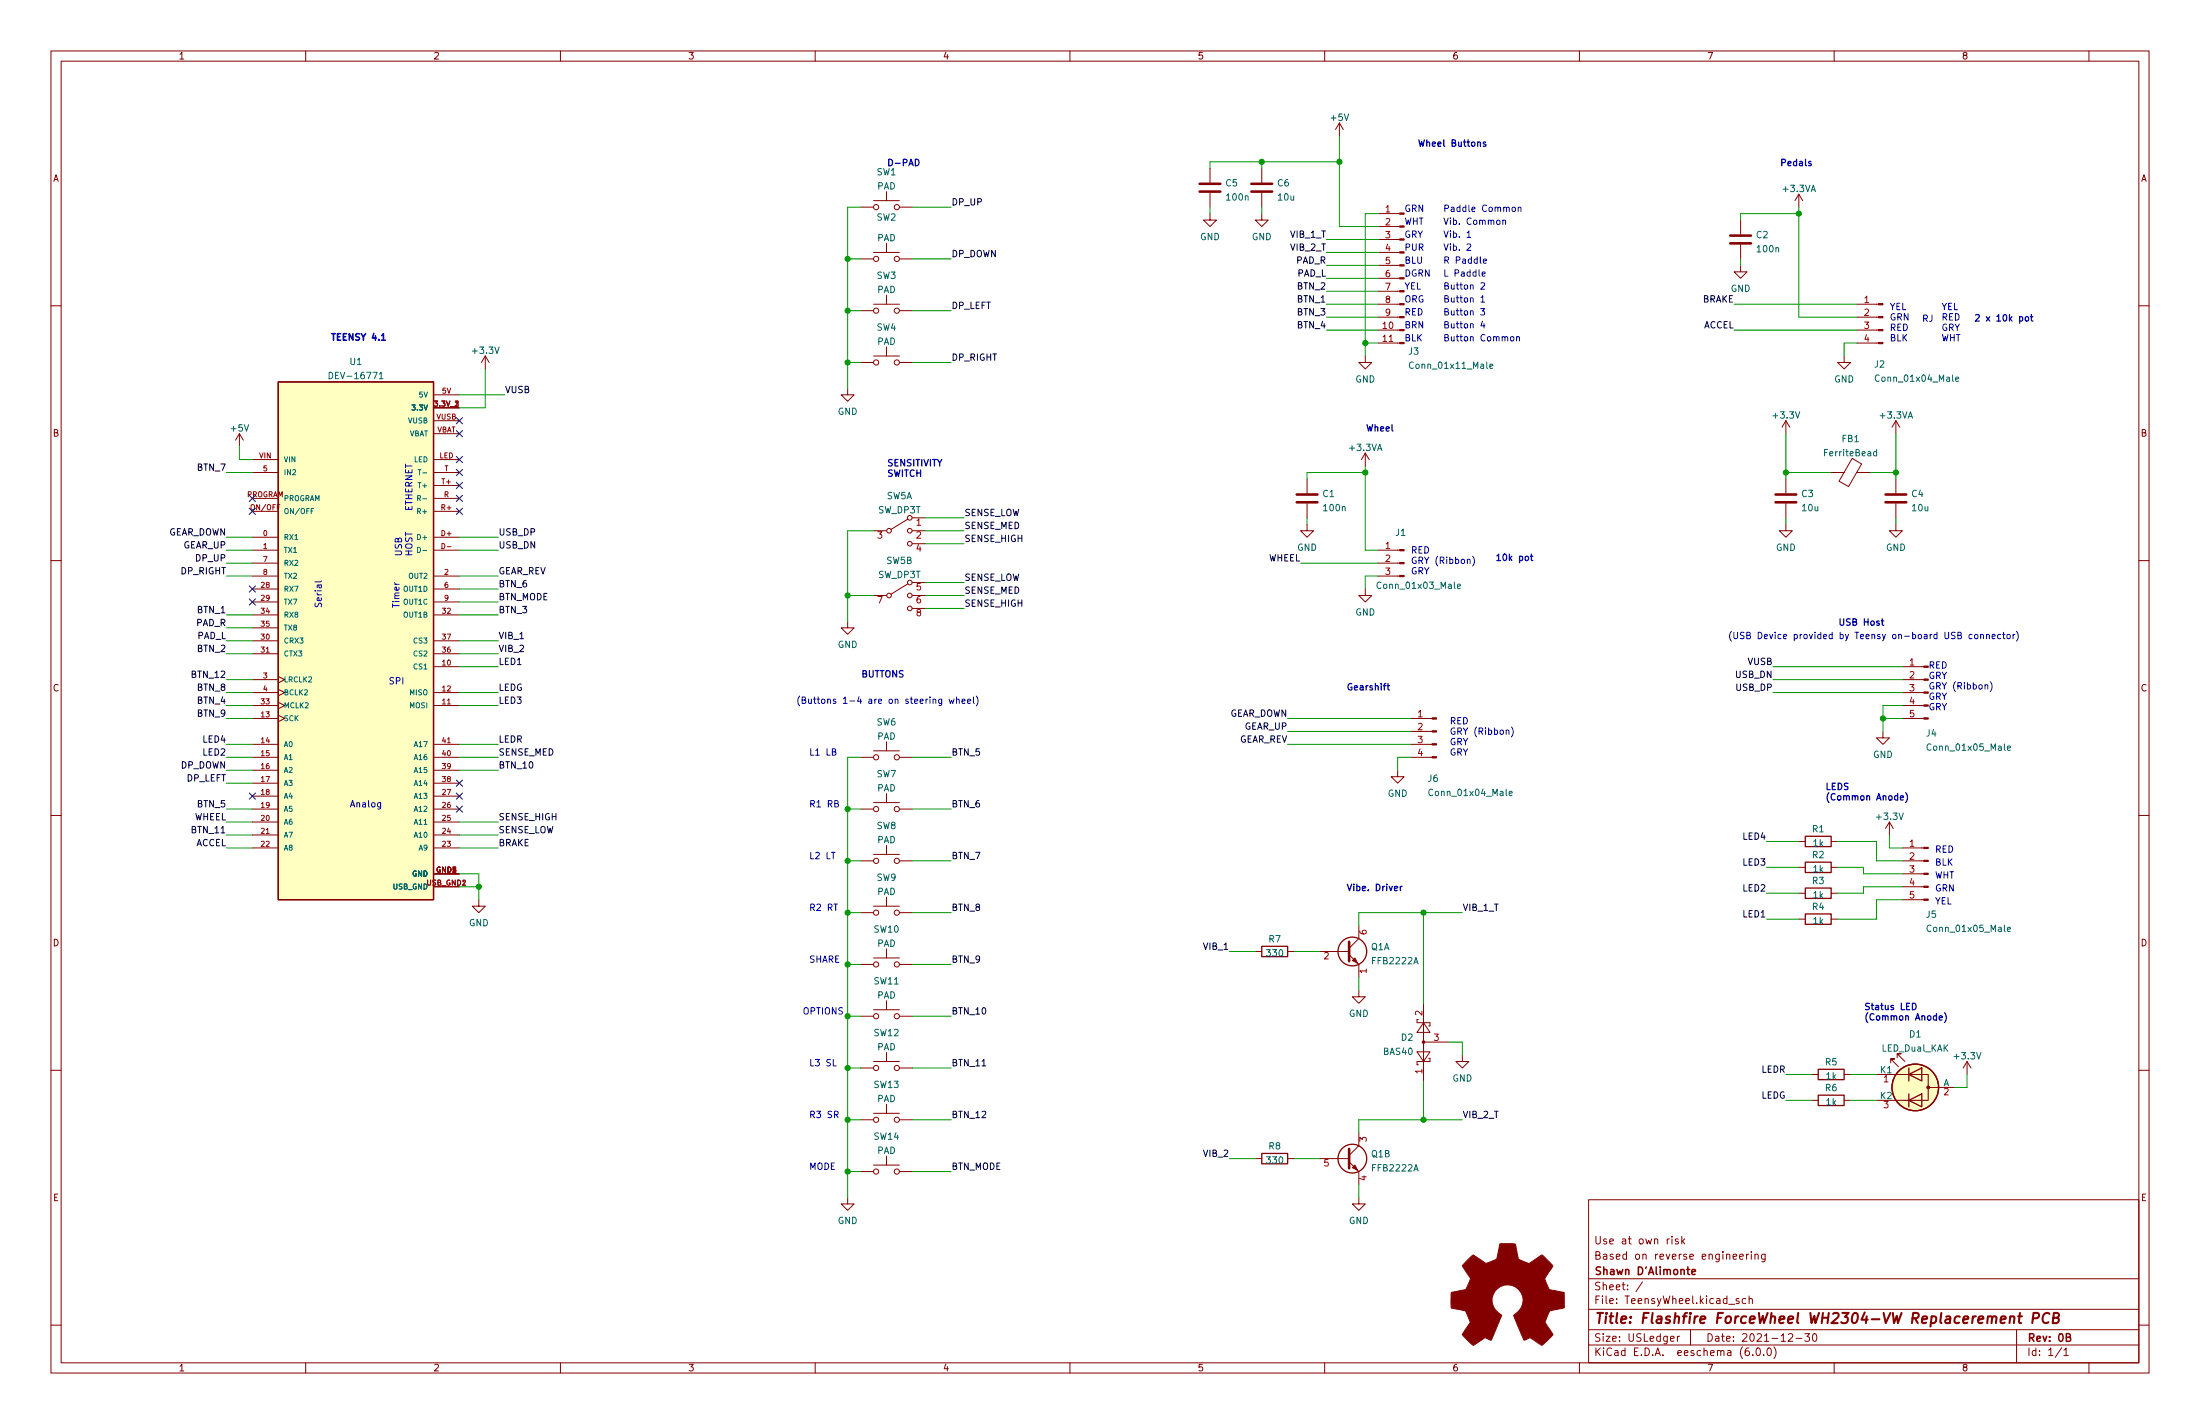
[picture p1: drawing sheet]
<svg xmlns="http://www.w3.org/2000/svg" width="432mm" height="279mm" viewBox="0 0 432 279" stroke-linecap="round" stroke-linejoin="round" font-family="sans-serif">
<g fill="none" stroke="#840000" stroke-width=".2">
<path d="M10 10h411.8v259.4h-411.8zM12 12h407.8v255.4h-407.8zM60 10v2M110 10v2M160 10v2M210 10v2M260 10v2M310 10v2M360 10v2M410 10v2M171.4 39.4h5.1M174 37.6v1.8"/>
<path d="M237.5 33v2.8M237.5 37.8v2.8M247.6 33v2.8M247.6 37.8v2.8M262.9 24.1l-.8 1.3M262.9 24.1v2.6M262.9 24.1l.8 1.3M353.1 38.1l-.8 1.3M353.1 38.1v2.5M353.1 38.1l.7 1.3M10 60h2M168.9 40.6h2.5"/>
<path d="M168.9 50.8h2.5M171.4 59.7h5.1M171.4 49.5h5.1M174 47.8v1.7M174 57.9v1.8M176.5 40.6h2.6M176.5 50.8h2.6M237.5 41.9v1.3h1.3l-1.3 1.3-1.3-1.3h1.3M247.6 41.9v1.3h1.3l-1.3 1.3-1.2-1.3h1.2M270.5 59.7h4.2M270.5 49.5h4.2M270.5 57.2h4.2"/>
<path d="M270.5 54.6h4.2M270.5 52.1h4.2M270.5 47h4.2M270.5 44.5h4.2M270.5 41.9h4.2M341.6 52.1v1.2h1.3l-1.3 1.3-1.2-1.3h1.2M341.6 43.2v2.8M341.6 48v2.8M364.5 59.7h4.2M419.8 60h2M85.1 77.5h5.1M95.2 69.9l-.7 1.2"/>
<path d="M95.2 69.9v2.5M95.2 69.9l.8 1.2M166.4 76.2v1.3h1.2l-1.2 1.2-1.3-1.2h1.3M168.9 61h2.5M168.9 71.1h2.5M171.4 69.9h5.1M174 68.1v1.8M176.5 61h2.6M176.5 71.1h2.6M268 69.9v1.2h1.2l-1.2 1.3-1.3-1.3h1.3M270.5 67.3h4.2M270.5 64.8h4.2"/>
<path d="M270.5 62.2h4.2M361.9 69.9v1.2h1.3l-1.3 1.3-1.2-1.3h1.2M364.5 67.3h4.2M364.5 64.8h4.2M364.5 62.2h4.2M47 85.1l-.8 1.3M47 85.1v2.5M47 85.1l.8 1.3M49.5 92.7h5.1M49.5 90.2h5.1M49.5 97.8h5.1M85.1 80h5.1"/>
<path d="M85.1 92.7h5.1M85.1 90.2h5.1M85.1 97.8h5.1M85.1 95.3h5.1M85.1 85.1h5.1M85.1 82.6h5.1M256.5 94v2.8M256.5 98.8v2.8M268 88.9l-.8 1.3M268 88.9v2.5M268 88.9l.7 1.3M350.5 82.6l-.7 1.2"/>
<path d="M350.5 82.6v2.5M350.5 94v2.8M350.5 98.8v2.8M350.5 82.6l.8 1.2M359.4 92.7h2.5M363.5 89.9l1.9 1.1-2.6 4.5-1.8-1.1zM364.4 92.7h2.6M372.1 82.6v2.5M372.1 94v2.8M372.1 98.8v2.8M372.1 82.6l-.8 1.2M372.1 82.6l.8 1.2"/>
<path d="M10 110h2M49.5 105.4h5.1M49.5 108h5.1M49.5 113h5.1M49.5 115.6h5.1M49.5 118.1h5.1M49.5 110.5h5.1M49.5 100.3h5.1M85.1 105.4h5.1M85.1 108h5.1M85.1 113h5.1M85.1 115.6h5.1"/>
<path d="M85.1 118.1h5.1M85.1 100.3h5.1M171.4 116.8h2.6M171.4 104.1h2.6M178.2 114.6l-3.3 2M178.2 101.9l-3.3 2M179.1 114.3h2.5M179.1 116.8h2.5M179.1 119.4h2.5M179.1 101.6h2.5M179.1 104.1h2.5M179.1 106.7h2.5"/>
<path d="M256.5 102.9v1.2h1.3l-1.3 1.3-1.2-1.3h1.2M268 115.6v1.2h1.2l-1.2 1.3-1.3-1.3h1.3M270.5 108h4.2M270.5 113h4.2M270.5 110.5h4.2M350.5 102.9v1.2h1.3l-1.3 1.3-1.3-1.3h1.3M372.1 102.9v1.2h1.3l-1.3 1.3-1.3-1.3h1.3M419.8 110h2M49.5 138.4h5.1M49.5 135.9h5.1M49.5 133.4h5.1M49.5 125.7h5.1"/>
<path d="M49.5 128.3h5.1M49.5 120.7h5.1M49.5 123.2h5.1M54.6 132.7l1.3 .7-1.3 .6M54.6 137.8l1.3 .6-1.3 .7M54.6 135.3l1.3 .6-1.3 .6M85.1 130.8h5.1M85.1 138.4h5.1M85.1 135.9h5.1M85.1 125.7h5.1M85.1 128.3h5.1M85.1 120.7h5.1"/>
<path d="M166.4 121.9v1.3h1.2l-1.2 1.3-1.3-1.3h1.3M373.4 130.8h4.2M373.4 138.4h4.2M373.4 135.9h4.2M373.4 133.4h4.2M10 160h2M49.5 148.6h5.1M49.5 141h5.1M49.5 146.1h5.1M49.5 151.1h5.1M49.5 153.7h5.1M49.5 156.2h5.1"/>
<path d="M49.5 158.8h5.1M54.6 140.3l1.3 .7-1.3 .6M85.1 148.6h5.1M85.1 146.1h5.1M85.1 151.1h5.1M85.1 153.7h5.1M85.1 156.2h5.1M85.1 158.8h5.1M168.9 148.6h2.5M168.9 158.8h2.5M171.4 147.3h5.1M171.4 157.5h5.1"/>
<path d="M174 145.5v1.8M174 155.7v1.8M176.5 148.6h2.6M176.5 158.8h2.6M274.3 151.1v1.3h1.3l-1.3 1.3-1.3-1.3h1.3M276.9 148.6h4.2M276.9 141h4.2M276.9 146.1h4.2M276.9 143.5h4.2M369.6 143.5v1.3h1.2l-1.2 1.3-1.3-1.3h1.3M373.4 141h4.2M419.8 160h2"/>
<path d="M49.5 161.3h5.1M49.5 163.8h5.1M49.5 166.4h5.1M85.1 161.3h5.1M85.1 163.8h5.1M85.1 166.4h5.1M85.1 171.5h5.1M85.1 174h5.1M94 176.5v1.3h1.2l-1.2 1.3-1.3-1.3h1.3M168.9 168.9h2.5M168.9 179.1h2.5M171.4 167.6h5.1"/>
<path d="M171.4 177.8h5.1M174 165.9v1.7M174 176v1.8M176.5 168.9h2.6M176.5 179.1h2.6M353.1 170.2h1.2M353.1 175.3h1.2M353.1 165.1h1.2M359.4 170.2h1.3M359.4 175.3h1.3M359.4 165.1h1.3M370.8 161.3l-.7 1.3"/>
<path d="M370.8 161.3v2.5M370.8 161.3l.8 1.3M373.4 166.4h4.2M373.4 171.5h4.2M373.4 174h4.2M373.4 168.9h4.2M373.4 176.5h4.2M168.9 199.4h2.5M168.9 189.2h2.5M171.4 198.1h5.1M171.4 188h5.1M174 186.2v1.8"/>
<path d="M174 196.3v1.8M176.5 199.4h2.6M176.5 189.2h2.6M246.4 186.7h1.2M252.7 186.7h1.3M259.1 186.7h5.7M264.8 187.3l1.9 1.9v2.6M266.7 194.3v1.3h1.3l-1.3 1.3-1.3-1.3h1.3M266.7 181.6v2.6l-1.9 1.9M279.4 196.9v15.2M353.1 180.3h1.2M359.4 180.3h1.3"/>
<path d="M10 210h2M168.9 219.7h2.5M168.9 209.6h2.5M171.4 208.3h5.1M171.4 218.4h5.1M174 206.5v1.8M174 216.7v1.7M176.5 219.7h2.6M176.5 209.6h2.6M278.1 206.4h2.6l-1.3 1.9zM278.4 200h-.3v.7h2.6v.6h-.3M279.4 200.7l1.3 1.9h-2.6z"/>
<path d="M279.4 204.5h5.1M280.4 207.6h.3v.7h-2.6v.6h.3M287 207v1.3h1.3l-1.3 1.3-1.3-1.3h1.3M355.6 215.9h1.3M355.6 210.8h1.3M361.9 215.9h1.3M361.9 210.8h1.3M368.3 215.9h5.7M368.3 210.8h5.7M371.1 208.5v-.7h.8h-.8l1.5 1.5M372.4 207.5v-.7h.7h-.7l1.5 1.5M373.9 210.8h4.6v5.1h-4.6"/>
<path d="M378.5 213.4h5M386.1 208.3l.7 1.3M386.1 208.3v2.5M386.1 208.3l-.8 1.3M419.8 210h2M166.4 235v1.2h1.2l-1.2 1.3-1.3-1.3h1.3M168.9 229.9h2.5M171.4 228.6h5.1M174 226.8v1.8M176.5 229.9h2.6M246.4 227.3h1.2M252.7 227.3h1.3"/>
<path d="M259.1 227.3h5.7M264.8 228l1.9 1.9v2.5M266.7 235v1.2h1.3l-1.3 1.3-1.3-1.3h1.3M266.7 222.3v2.5l-1.9 1.9M311.8 235.4h108v32h-108zM10 260h2M311.8 256.9h108M311.8 250.9h108M322.4 251.5l-1.3 1.9M328.2 242.6v.1M328.2 243.1v1M329.4 243.1h-.4l-.2 .2 .1 .2 .5 .2v.3h-.6"/>
<path d="M330.1 242.6v1.5M330.2 243.5l.5 .6M330.7 243.1l-.6 .6M341.3 254.9l-.4-.1-.2 .2 .1 .2 .5 .2v.3h-.6M341.4 246.6l.8-.2-.1-.3h-.4l-.3 .2 .1 .7h.6M342.7 254.9l-.5-.1-.3 .3 .2 .6h.6M342.8 246.1v1M343.2 246.1h-.3l-.1 .3M343.3 254.9l.2-.1 .4 .1v.9M343.3 254.3v1.5M343.7 245.6v.1M343.7 246.1v1"/>
<path d="M344.4 246.2l.3-.1h.3l.1 1M344.4 246.1v1M346.4 246.1v1.2l-.2 .3-.4-.1M346.4 246.1h-.4l-.3 .3 .2 .6h.5M419.8 260h2M60 267.4v2M110 267.4v2M160 267.4v2M210 267.4v2M260 267.4v2M310 267.4v2M311.8 263.9h108"/>
<path d="M311.8 260.9h108M327.9 262.7l.7-.2-.1-.3h-.4l-.2 .2v.7h.6M329.2 262.2v1M329.7 262.2l-.5 .3M331.8 260.9v3M343.2 264.5a.59 .59 0 0 0-.7 .6v.6l.2 .2 .4 .1 .2-.2 .1-.5-.2-.2-.4-.1-.3 .3M344 265.8v.2M344.9 264.5h.1a.8 .8 0 0 1 .5 .7 .8 .8 0 0 1-.5 .8 1 1 0 0 1-.1-1.5zM346.2 265.8v.2M347 264.5h.2a.8 .8 0 0 1 .5 .7 .8 .8 0 0 1-.5 .8 .99 .99 0 0 1-.2-1.5zM348.2 264.3a1.73 1.73 0 0 1 0 2.2M351 261.8l.6-.1 .2 .1 .1 .3-1 1.1h1"/>
<path d="M352.5 262.6h1.2M354.2 261.7h1l-.5 .5 .4 .2v.6l-.2 .2-.7-.2M355.9 261.7h.2a.8 .8 0 0 1 .5 .7 .8 .8 0 0 1-.5 .8 .99 .99 0 0 1-.2-1.5zM360 267.4v2M395.8 260.9v6.5M404.7 264.4l-1.3 1.9M405.1 264.9l.4-.4v1.5M405.1 266h.8M410 267.4v2"/>
<circle cx="172" cy="50.8" r=".51"/>
<circle cx="172" cy="40.6" r=".51"/>
<circle cx="176" cy="40.6" r=".51"/>
<circle cx="176" cy="50.8" r=".51"/>
<circle cx="172" cy="71.1" r=".51"/>
<circle cx="172" cy="61" r=".51"/>
<circle cx="176" cy="61" r=".51"/>
<circle cx="176" cy="71.1" r=".51"/>
<circle cx="174.5" cy="104.1" r=".46"/>
<circle cx="174.5" cy="116.8" r=".46"/>
<circle cx="178.6" cy="101.6" r=".46"/>
<circle cx="178.6" cy="104.1" r=".46"/>
<circle cx="178.6" cy="106.7" r=".46"/>
<circle cx="178.6" cy="114.3" r=".46"/>
<circle cx="178.6" cy="119.4" r=".46"/>
<circle cx="178.6" cy="116.8" r=".46"/>
<circle cx="172" cy="148.6" r=".51"/>
<circle cx="172" cy="158.8" r=".51"/>
<circle cx="176" cy="158.8" r=".51"/>
<circle cx="176" cy="148.6" r=".51"/>
<circle cx="172" cy="168.9" r=".51"/>
<circle cx="172" cy="179.1" r=".51"/>
<circle cx="176" cy="179.1" r=".51"/>
<circle cx="176" cy="168.9" r=".51"/>
<circle cx="172" cy="189.2" r=".51"/>
<circle cx="172" cy="199.4" r=".51"/>
<circle cx="176" cy="189.2" r=".51"/>
<circle cx="176" cy="199.4" r=".51"/>
<circle cx="172" cy="209.6" r=".51"/>
<circle cx="172" cy="219.7" r=".51"/>
<circle cx="176" cy="219.7" r=".51"/>
<circle cx="176" cy="209.6" r=".51"/>
<circle cx="172" cy="229.9" r=".51"/>
<circle cx="176" cy="229.9" r=".51"/>
</g>
<path d="M332.1 249.6l.7-.2-.1-.2-.4-.1-.2 .2v.7h.6M405.6 262.4l.6-.1 .2-.2-.2-.4h-.6v1.5h.5l.3-.3a.39 .39 0 0 0-.3-.5" fill="none" stroke="#840000" stroke-width=".3"/>
<path d="M394.5 258.5a.49 .49 0 0 1 .9 .1l-.1 1M394.6 258.3l-.2 1.3M396.1 258.3h.8M396.5 257.6l-.2 1.7v.2l.4 .1M399 258.7h.8a.55 .55 0 0 0 .4-.5 .55 .55 0 0 0-.3-.6h-.8l-.2 2M402.2 257.8a.88 .88 0 0 0-1 0 .88 .88 0 0 0-.3 .9 .69 .69 0 0 0 .3 .8 .69 .69 0 0 0 .8-.1M403 258.6h.7l.3-.2a.45 .45 0 0 0-.2-.8h-.7l-.2 2h.7a.53 .53 0 0 0 .5-.5 .53 .53 0 0 0-.4-.5" fill="none" stroke="#840000" stroke-width=".4"/>
<g fill="none" stroke="#840000" stroke-width=".51">
<path d="M235.5 37.6h4M235.5 36.1h4M245.6 37.6h4.1M245.6 36.1h4.1M339.6 47.8h4.1M339.6 46.2h4.1M254.5 98.6h4.1M254.5 97h4.1M348.5 98.6h4.1M348.5 97h4.1M370.1 98.6h4M370.1 97h4"/>
<path d="M264.8 184.8v3.8M264.8 225.4v3.8"/>
</g>
<g fill="#840000" stroke="#840000" stroke-width=".2">
<path d="M265.4 229.1l.5-.5 .5 1z"/>
<path d="M288 247.2l1.2-1 .8 .6a3.6 3.6 0 0 0 1.8 1l2-.8 .6-2.9h2.9a.92 .92 0 0 1 .3 1l.4 2 2.1 .8 2.4-1.6a.97 .97 0 0 1 .9 .6l1.4 1.5-1.5 2.4 .1 .8 .7 1.4 2.9 .6v3l-2.8 .6-.9 2.3 1.5 2.3-1.5 1.6a.81 .81 0 0 1-.8 .5l-2.2-1.4-1.2 .4-2-4.8a3.1 3.1 0 0 0 1.8-3.5 3.1 3.1 0 0 0-3-2.5 3.1 3.1 0 0 0-3 2.4 3.1 3.1 0 0 0 1.7 3.5l.1 .1-2 4.9-1.2-.5-2.3 1.5-2.1-2v-.3l1.5-2.2-.9-2.3-2.8-.5-.1-1v-2.1l2.9-.6 .9-2-1.5-2.5a.87 .87 0 0 1 .6-.9z"/>
<path d="M368.7 67.2h.9v.2h-.9z"/>
<path d="M368.7 64.6h.9v.3h-.9z"/>
<path d="M368.7 62.1h.9v.3h-.9z"/>
<path d="M368.7 59.6h.9v.2h-.9z"/>
<path d="M377.6 140.8h.9v.3h-.9z"/>
<path d="M377.6 138.3h.9v.3h-.9z"/>
<path d="M377.6 135.8h.9v.2h-.9z"/>
<path d="M377.6 133.2h.9v.3h-.9z"/>
<path d="M377.6 130.7h.9v.2h-.9z"/>
<path d="M377.6 176.4h.9v.3h-.9z"/>
<path d="M377.6 173.9h.9v.2h-.9z"/>
<path d="M377.6 171.3h.9v.3h-.9z"/>
<path d="M377.6 168.8h.9v.2h-.9z"/>
<path d="M377.6 166.2h.9v.3h-.9z"/>
<path d="M265.4 188.5l.5-.5 .5 1z"/>
<path d="M274.7 112.9h.9v.3h-.9z"/>
<path d="M274.7 110.4h.9v.2h-.9z"/>
<path d="M274.7 107.8h.9v.3h-.9z"/>
<path d="M281.1 148.5h.8v.2h-.8z"/>
<path d="M281.1 145.9h.8v.3h-.8z"/>
<path d="M281.1 143.4h.8v.2h-.8z"/>
<path d="M281.1 140.8h.8v.3h-.8z"/>
<path d="M274.7 67.2h.9v.2h-.9z"/>
<path d="M274.7 64.6h.9v.3h-.9z"/>
<path d="M274.7 62.1h.9v.3h-.9z"/>
<path d="M274.7 59.6h.9v.2h-.9z"/>
<path d="M274.7 57h.9v.3h-.9z"/>
<path d="M274.7 54.5h.9v.2h-.9z"/>
<path d="M274.7 51.9h.9v.3h-.9z"/>
<path d="M274.7 49.4h.9v.3h-.9z"/>
<path d="M274.7 46.9h.9v.2h-.9z"/>
<path d="M274.7 44.3h.9v.3h-.9z"/>
<path d="M274.7 41.8h.9v.2h-.9z"/>
<circle cx="279.4" cy="204.5" r=".25"/>
<circle cx="378.5" cy="213.4" r=".28"/>
</g>
<g fill="none" stroke="#840000" stroke-width=".25">
<path d="M54.6 74.9h30.5v101.6h-30.5zM354.3 179.3h5.1v2.1h-5.1zM354.3 169.2h5.1v2h-5.1zM354.3 174.2h5.1v2.1h-5.1zM354.3 164.1h5.1v2h-5.1zM247.6 185.7h5.1v2h-5.1zM356.9 209.8h5v2h-5zM356.9 214.9h5v2h-5zM374.6 215.9l2.6-1.3v2.6zM374.6 210.8l2.6-1.2v2.5zM374.6 209.6v2.5M374.6 214.6v2.6"/>
<path d="M247.6 226.3h5.1v2h-5.1z"/>
<circle cx="265.4" cy="186.7" r="2.82"/>
<circle cx="375.9" cy="213.4" r="4.6"/>
<circle cx="265.4" cy="227.3" r="2.82"/>
</g>
<g fill="#ffffc2" stroke="#ffffc2" stroke-width=".2">
<path d="M54.6 74.9h30.5v101.6h-30.5z"/>
<circle cx="375.9" cy="213.4" r="4.6"/>
</g>
<g fill="none" stroke="#006464" stroke-width=".2">
<path d="M64.6 73a.64 .64 0 0 1 .7 .7 .64 .64 0 0 1-.7 .6zM74.4 73.4l.4-.4v1.3M74.4 74.3h.8M292.4 71.9l.6-.2v-.2l-.4-.1-.2 .2 .1 .6h.5M383.8 74.4l.7-.1-.1-.3h-.4l-.2 .2 .1 .6h.5M61.6 99.8h-.5v1M82 97.8l.4-.1 .1-.4-.5-.1v1M82.1 92.2h.5M82.2 97.8l.3 .4M83 97.9h.8M368.3 88.7l-.3-.1-.3 .2 .1 .6h.5M368.3 88.2v1.3"/>
<path d="M82 107.4a.51 .51 0 0 1 .6 .5 .51 .51 0 0 1-.6 .5zM83 108h.8M286.1 115l.6-.1-.1-.2-.4-.1-.1 .2v.6h.5M296.2 155.7l.6-.1v-.3h-.4l-.2 .1 .1 .7h.5M394 146.8l.6-.1v-.3h-.4l-.2 .2 .1 .6h.5M394 182.4l.6-.2v-.2l-.4-.1-.2 .2 .1 .6h.5"/>
</g>
<path d="M192.8 209.1h.7" fill="none" stroke="#0f0f0f" stroke-width=".2"/>
<g fill="none" stroke="#0000c2" stroke-width=".2">
<path d="M287.9 45.7l.4-.4v1.3M287.9 48l.5-.1 .3 .3-.8 .9h.8M287.9 46.6h.8M290.7 55.6l.4-.1 .3 .3-.8 .9h.8M290.7 58.4l.3-.4v1.3M290.7 59.3h.7M290.9 53.8l.6-.1-.1-.3h-.3l-.2 .1 .1 .6h.4M291.1 51.2l.7-.1-.1-.2-.4-.1-.2 .2 .1 .6h.5M295 43.3h.4l.1 .7M295 43.2v.8M296.8 40.8l.2-.1 .4 .1v.5l-.1 .1h-.5zM298 40.8l.5-.1v.8"/>
<path d="M298 40.7v.8M290.6 60.6h.8l-.4 .4 .3 .2v.5l-.2 .1-.5-.1M291 63l-.3 .9h.7M291.3 63.5v.9M296.5 66.2l.2-.1 .4 .1v.5l-.1 .1h-.5zM297.7 66.2l.5-.1v.8M297.7 66.1v.8M63.1 114l-.2 .2h-1.1M288 109.8h.5v.8M289 109.1a1.46 1.46 0 0 1 0 2M184.8 137.2v1l-.2 .2h-.3M184.8 137.2h-.3l-.3 .2 .1 .6h.5"/>
<path d="M186.3 137.2l.2 .8 .3-.6 .2 .6 .3-.8M187.7 137.3l.5-.1 .1 .8M187.7 136.8v1.2M188.8 137.6l.6-.1v-.3h-.4l-.2 .2 .1 .6h.5M189.9 137.6l.6-.1v-.3h-.4l-.2 .2 .1 .6h.5M191.1 136.8v1l.1 .2M191.6 136.6a1.46 1.46 0 0 1 0 1.9M387.1 124.5h-.4l-.2 .2 .1 .6h.5M387.6 124.6l.2-.1 .4 .1v.5l-.1 .2-.5-.1zM388.8 124.6l.4-.1 .1 .8M388.8 124.5v.8M389.6 134.5l.5-.1v.8"/>
<path d="M389.9 124.6l.5-.1v.8M389.9 124.5v.8M390.6 133.7a1.46 1.46 0 0 1 0 2M391 124.9l.6-.1-.1-.3h-.3l-.2 .2 .1 .6h.4M392.7 124.5h-.4l-.2 .2 .1 .6h.5M393 124.5h.5M393.2 124.1v1l.3 .2M394 124.6l.1-.1 .4 .1 .1 .5-.2 .2-.4-.1zM395.1 124.5v.8M395.5 124.5l-.4 .2M395.8 123.9a1.46 1.46 0 0 1 0 1.9M74.7 157.5v1l-.2 .3-.3-.1"/>
<path d="M74.7 157.6l-.4-.1-.2 .2 .1 .6h.5M163.4 147.5h.5l.1-.5-.6-.1v1.3h.4l.3-.4-.3-.3M163.8 157.7l.6-.1 .1-.4-.7-.1v1.2h.5l.3-.4-.3-.2M295.6 143.4l.5-.1 .1 .8M296.7 142.6a1.46 1.46 0 0 1 0 2M163.2 167.2h.7M163.5 207.9v1.2h.6"/>
</g>
<g fill="none" stroke="#0000c2" stroke-width=".25">
<path d="M179.7 31.2a.64 .64 0 0 1 .7 .7 .64 .64 0 0 1-.7 .6zM291.6 27.9h-.3l-.2 .1 .1 .2 .4 .1v.3h-.5M355.5 31.7h-.3l-.2 .1v.2l.5 .2v.3h-.5M397.6 62.3l.1-.2 .4 .2 .1 .5-.2 .1h-.4zM398.5 62.1h.5M398.7 61.7v1.1l.3 .2M300.4 109.1h.5M300.6 108.7v1.1l.3 .2M272.2 134.5h.5M272.4 134.1v1.1l.3 .2M369.2 121.8h.5M369.4 121.4v1.1l.3 .2"/>
<path d="M373 156.6l.6-.2-.1-.2-.3-.1-.2 .2 .1 .6h.4M374 155.5a1.46 1.46 0 0 1 0 2M274.8 173.9v.9M275.2 173.9l-.4 .3M375.4 196.8a.64 .64 0 0 1 .7 .7 .64 .64 0 0 1-.7 .6zM380.6 199.7l.6-.1v-.2l-.4-.1-.2 .2 .1 .6h.5M381.6 198.7a1.46 1.46 0 0 1 0 1.9"/>
</g>
<path d="M74.9 65.8l.4-.3v1.2M74.9 66.7h.7" fill="none" stroke="#0000c2" stroke-width=".32"/>
<g fill="none" stroke="#009600" stroke-width=".2">
<path d="M247.6 31.8v1.2M262.9 26.7v17.8h7.6M262.9 31.8h-25.4v1.2M166.4 50.8h2.5M168.9 40.6h-2.5v35.6M179.1 40.6h7.6M179.1 50.8h7.6M237.5 40.6v1.3M247.6 40.6v1.3M260.3 59.7h10.2M260.3 49.5h10.2M260.3 54.6h10.2"/>
<path d="M260.3 52.1h10.2M260.3 47h10.2M260.3 57.2h10.2M270.5 41.9h-2.5v28M340.4 59.7h24.1M341.6 50.8v1.3M353.1 40.6v21.6h11.4M353.1 41.9h-11.5v1.3M90.2 77.5h8.9M95.2 72.4v7.6h-5M166.4 61h2.5M166.4 71.1h2.5"/>
<path d="M179.1 61h7.6M179.1 71.1h7.6M260.3 62.2h10.2M260.3 64.8h10.2M268 67.3h2.5M340.4 64.8h24.1M364.5 67.3h-2.6v2.6M44.4 92.7h5.1M47 87.6v2.6h2.5M268 92.7h-11.5v1.3M268 91.4v16.6h2.5M350.5 92.7h8.9"/>
<path d="M350.5 85.1v8.9M367 92.7h5.1M372.1 85.1v8.9M44.4 110.5h5.1M44.4 113h5.1M44.4 105.4h5.1M44.4 108h5.1M90.2 113h7.6M90.2 105.4h7.6M90.2 108h7.6M90.2 118.1h7.6M90.2 115.6h7.6"/>
<path d="M166.4 116.8h5M171.4 104.1h-5v17.8M181.6 116.8h7.6M181.6 114.3h7.6M181.6 106.7h7.6M181.6 104.1h7.6M181.6 101.6h7.6M181.6 119.4h7.6M255.3 110.5h15.2M256.5 101.6v1.3M270.5 113h-2.5v2.6M350.5 101.6v1.3"/>
<path d="M372.1 101.6v1.3M44.4 133.4h5.1M44.4 138.4h5.1M44.4 135.9h5.1M44.4 125.7h5.1M44.4 128.3h5.1M44.4 120.7h5.1M44.4 123.2h5.1M90.2 130.8h7.6M90.2 138.4h7.6M90.2 135.9h7.6M90.2 125.7h7.6"/>
<path d="M90.2 128.3h7.6M90.2 120.7h7.6M348 130.8h25.4M348 133.4h25.4M348 135.9h25.4M373.4 138.4h-3.8v5.1M44.4 141h5.1M44.4 148.6h5.1M44.4 151.1h5.1M44.4 146.1h5.1M44.4 153.7h5.1M44.4 158.8h5.1"/>
<path d="M90.2 148.6h7.6M90.2 151.1h7.6M90.2 146.1h7.6M166.4 158.8h2.5M168.9 148.6h-2.5v86.4M179.1 148.6h7.6M179.1 158.8h7.6M252.7 141h24.2M252.7 146.1h24.2M252.7 143.5h24.2M276.9 148.6h-2.6v2.5M369.6 141h3.8"/>
<path d="M44.4 166.4h5.1M44.4 161.3h5.1M44.4 163.8h5.1M90.2 166.4h7.6M90.2 174h3.8M90.2 171.5h3.8v5M90.2 161.3h7.6M90.2 163.8h7.6M166.4 168.9h2.5M166.4 179.1h2.5M179.1 168.9h7.6M179.1 179.1h7.6"/>
<path d="M279.4 179.1v17.8M287 179.1h-20.3v2.5M346.7 165.1h6.4M346.7 170.2h6.4M346.7 175.3h6.4M360.7 165.1h7.6v3.8h5.1M360.7 170.2h5.1v1.3h7.6M370.8 163.8v2.6h2.6M373.4 176.5h-5.1v3.8h-7.6M373.4 174h-7.6v1.3h-5.1M166.4 189.2h2.5M166.4 199.4h2.5"/>
<path d="M179.1 189.2h7.6M179.1 199.4h7.6M241.3 186.7h5.1M254 186.7h5.1M266.7 191.8v2.5M346.7 180.3h6.4M166.4 219.7h2.5M166.4 209.6h2.5M179.1 219.7h7.6M179.1 209.6h7.6M279.4 212.1v7.6M284.5 204.5h2.5v2.5"/>
<path d="M287 219.7h-20.3v2.6M350.5 215.9h5.1M350.5 210.8h5.1M363.2 215.9h5.1M363.2 210.8h5.1M386.1 210.8v2.6h-2.6M166.4 229.9h2.5M179.1 229.9h7.6M241.3 227.3h5.1M254 227.3h5.1M266.7 232.4v2.6"/>
</g>
<g fill="none" stroke="#000084" stroke-width=".2">
<path d="M48.9 99.7l1.2 1.2M48.9 97.2l1.2 1.2M50.1 99.7l-1.2 1.2M50.1 97.2l-1.2 1.2M89.6 84.5l1.2 1.2M89.6 97.2l1.2 1.2M89.6 94.6l1.2 1.3M89.6 99.7l1.2 1.2M89.6 92.1l1.2 1.2M89.6 89.6l1.2 1.2M89.6 81.9l1.2 1.3M90.8 84.5l-1.2 1.2"/>
<path d="M90.8 97.2l-1.2 1.2M90.8 94.6l-1.2 1.3M90.8 99.7l-1.2 1.2M90.8 92.1l-1.2 1.2M90.8 89.6l-1.2 1.2M90.8 81.9l-1.2 1.3M48.9 115l1.2 1.2M48.9 117.5l1.2 1.2M50.1 115l-1.2 1.2M50.1 117.5l-1.2 1.2M48.9 155.6l1.2 1.2M50.1 155.6l-1.2 1.2"/>
<path d="M89.6 158.1l1.2 1.3M89.6 153.1l1.2 1.2M89.6 155.6l1.2 1.2M90.8 158.1l-1.2 1.3M90.8 153.1l-1.2 1.2M90.8 155.6l-1.2 1.2"/>
</g>
<g fill="#009600" stroke="#009600" stroke-width=".2">
<circle cx="166.4" cy="61" r=".51"/>
<circle cx="166.4" cy="50.8" r=".51"/>
<circle cx="166.4" cy="71.1" r=".51"/>
<circle cx="94" cy="174" r=".51"/>
<circle cx="166.4" cy="116.8" r=".51"/>
<circle cx="166.4" cy="158.8" r=".51"/>
<circle cx="166.4" cy="168.9" r=".51"/>
<circle cx="166.4" cy="179.1" r=".51"/>
<circle cx="166.4" cy="189.2" r=".51"/>
<circle cx="166.4" cy="209.6" r=".51"/>
<circle cx="166.4" cy="229.9" r=".51"/>
<circle cx="166.4" cy="219.7" r=".51"/>
<circle cx="166.4" cy="199.4" r=".51"/>
<circle cx="372.1" cy="92.7" r=".51"/>
<circle cx="353.1" cy="41.9" r=".51"/>
<circle cx="350.5" cy="92.7" r=".51"/>
<circle cx="369.6" cy="141" r=".51"/>
<circle cx="279.4" cy="219.7" r=".51"/>
<circle cx="279.4" cy="179.1" r=".51"/>
<circle cx="268" cy="67.3" r=".51"/>
<circle cx="268" cy="92.7" r=".51"/>
<circle cx="247.7" cy="31.8" r=".51"/>
<circle cx="262.9" cy="31.8" r=".51"/>
</g>
<text font-size="2.8" fill="#840000" x="312.8" y="259.7">Title: Flashfire ForceWheel WH2304-VW Replacerement PCB</text>
<g font-size="2.1" fill="#840000">
<text x="312.8" y="244.1">Use at own risk</text>
<text x="312.8" y="250.2">Shawn D'Alimonte</text>
<text x="312.8" y="247.1">Based on reverse engineering</text>
<text x="312.8" y="255.9">File: TeensyWheel.kicad_sch</text>
<text x="312.8" y="253.2">Sheet: /</text>
<text x="312.8" y="263.2">Size: USLedger</text>
<text x="334.8" y="263.2">Date: 2021-12-30</text>
<text x="397.8" y="263.2">Rev: 0B</text>
<text x="312.8" y="266">KiCad E.D.A. eeschema (6.0.0)</text>
<text x="397.8" y="266">Id: 1/1</text>
</g>
<g font-size="1.8" fill="#840000">
<text x="35" y="11.7">1</text>
<text x="85" y="11.7">2</text>
<text x="135" y="11.7">3</text>
<text x="185" y="11.7">4</text>
<text x="235" y="11.7">5</text>
<text x="285" y="11.7">6</text>
<text x="335" y="11.7">7</text>
<text x="385" y="11.7">8</text>
<text x="10.3" y="35.6">A</text>
<text x="420.1" y="35.6">A</text>
<text x="10.3" y="85.7">B</text>
<text x="420.1" y="85.7">B</text>
<text x="10.3" y="135.6">C</text>
<text x="420.1" y="135.6">C</text>
<text x="10.3" y="185.7">D</text>
<text x="420.1" y="185.7">D</text>
<text x="10.4" y="235.7">E</text>
<text x="420.2" y="235.7">E</text>
<text x="35" y="269.1">1</text>
<text x="85" y="269.1">2</text>
<text x="135" y="269.1">3</text>
<text x="185" y="269.1">4</text>
<text x="235" y="269.1">5</text>
<text x="285" y="269.1">6</text>
<text x="335" y="269.1">7</text>
<text x="385" y="269.1">8</text>
</g>
<g font-size="1.8" fill="#006464">
<text x="261.3" y="23.7">+5V</text>
<text x="172.1" y="34.4">SW1</text>
<text x="172.1" y="37.2">PAD</text>
<text x="240.6" y="36.6">C5</text>
<text x="240.9" y="39.3">100n</text>
<text x="250.8" y="36.6">C6</text>
<text x="250.9" y="39.3">10u</text>
<text x="350.1" y="37.7">+3.3VA</text>
<text x="172.1" y="43.3">SW2</text>
<text x="172.1" y="47.3">PAD</text>
<text x="235.5" y="47.1">GND</text>
<text x="245.7" y="47.1">GND</text>
<text x="344.7" y="46.7">C2</text>
<text x="345" y="49.5">100n</text>
<text x="172.1" y="54.7">SW3</text>
<text x="172.1" y="57.5">PAD</text>
<text x="339.7" y="57.3">GND</text>
<text x="172.1" y="64.9">SW4</text>
<text x="68.7" y="71.6">U1</text>
<text x="92.9" y="69.4">+3.3V</text>
<text x="172.1" y="67.6">PAD</text>
<text x="276.5" y="69.6">J3</text>
<text x="65.3" y="74.4">DEV-16771</text>
<text x="266" y="75">GND</text>
<text x="277.1" y="72.4">Conn_01x11_Male</text>
<text x="360" y="75">GND</text>
<text x="367.9" y="72.1">J2</text>
<text x="368.6" y="74.9">Conn_01x04_Male</text>
<text x="164.4" y="81.4">GND</text>
<text x="348.2" y="82.1">+3.3V</text>
<text x="369.1" y="82.1">+3.3VA</text>
<text x="45.4" y="84.7">+5V</text>
<text x="265" y="88.5">+3.3VA</text>
<text x="358.3" y="89.5">FerriteBead</text>
<text x="361.5" y="86.7">FB1</text>
<text x="172.4" y="100.7">SW_DP3T</text>
<text x="174" y="97.9">SW5A</text>
<text x="259.6" y="97.5">C1</text>
<text x="259.9" y="100.3">100n</text>
<text x="353.6" y="97.5">C3</text>
<text x="353.8" y="100.3">10u</text>
<text x="375.2" y="97.5">C4</text>
<text x="375.4" y="100.3">10u</text>
<text x="273.9" y="105.1">J1</text>
<text x="172.4" y="113.4">SW_DP3T</text>
<text x="174" y="110.6">SW5B</text>
<text x="254.6" y="108.1">GND</text>
<text x="348.6" y="108.1">GND</text>
<text x="370.1" y="108.1">GND</text>
<text x="270.8" y="115.5">Conn_01x03_Male</text>
<text x="266" y="120.8">GND</text>
<text x="164.4" y="127.1">GND</text>
<text x="172.1" y="142.3">SW6</text>
<text x="172.1" y="145.1">PAD</text>
<text x="367.6" y="148.7">GND</text>
<text x="378.1" y="144.5">J4</text>
<text x="378.7" y="147.3">Conn_01x05_Male</text>
<text x="172.1" y="152.5">SW7</text>
<text x="172.1" y="155.3">PAD</text>
<text x="280.3" y="153.4">J6</text>
<text x="272.4" y="156.3">GND</text>
<text x="281" y="156.2">Conn_01x04_Male</text>
<text x="368.5" y="160.9">+3.3V</text>
<text x="172.1" y="162.7">SW8</text>
<text x="172.1" y="165.4">PAD</text>
<text x="355.7" y="163.3">R1</text>
<text x="355.9" y="166.1">1k</text>
<text x="172.1" y="172.8">SW9</text>
<text x="355.7" y="168.4">R2</text>
<text x="355.7" y="173.5">R3</text>
<text x="355.9" y="171.1">1k</text>
<text x="172.1" y="175.6">PAD</text>
<text x="355.7" y="178.5">R4</text>
<text x="355.9" y="176.2">1k</text>
<text x="92" y="181.7">GND</text>
<text x="171.6" y="183">SW10</text>
<text x="172.1" y="185.8">PAD</text>
<text x="249.1" y="184.9">R7</text>
<text x="355.9" y="181.3">1k</text>
<text x="378.1" y="180.1">J5</text>
<text x="378.7" y="182.8">Conn_01x05_Male</text>
<text x="248.7" y="187.7">330</text>
<text x="269.1" y="186.4">Q1A</text>
<text x="269.5" y="189.2">FFB2222A</text>
<text x="171.6" y="193.1">SW11</text>
<text x="172.1" y="195.9">PAD</text>
<text x="171.6" y="203.3">SW12</text>
<text x="264.7" y="199.5">GND</text>
<text x="374.8" y="203.6">D1</text>
<text x="172.1" y="206.1">PAD</text>
<text x="271.6" y="207">BAS40</text>
<text x="275" y="204.2">D2</text>
<text x="358.3" y="209">R5</text>
<text x="369.3" y="206.3">LED_Dual_KAK</text>
<text x="383.7" y="207.9">+3.3V</text>
<text x="171.6" y="213.5">SW13</text>
<text x="285.1" y="212.2">GND</text>
<text x="358.3" y="214.1">R6</text>
<text x="358.4" y="211.8">1k</text>
<text x="369.1" y="210.6">K1</text>
<text x="369.1" y="215.6">K2</text>
<text x="381.4" y="213.1">A</text>
<text x="172.1" y="216.2">PAD</text>
<text x="358.4" y="216.9">1k</text>
<text x="171.6" y="223.6">SW14</text>
<text x="172.1" y="226.4">PAD</text>
<text x="249.1" y="225.5">R8</text>
<text x="269.2" y="227.1">Q1B</text>
<text x="248.7" y="228.3">330</text>
<text x="269.5" y="229.8">FFB2222A</text>
<text x="164.4" y="240.1">GND</text>
<text x="264.7" y="240.1">GND</text>
</g>
<g font-size="1.8" fill="#0000c2">
<text x="278.1" y="28.8">Wheel Buttons</text>
<text x="174" y="32.6">D-PAD</text>
<text x="349.2" y="32.6">Pedals</text>
<text x="275.6" y="41.6">GRN</text>
<text x="283.2" y="41.6">Paddle Common</text>
<text x="275.6" y="44.1">WHT</text>
<text x="275.6" y="46.6">GRY</text>
<text x="283.2" y="46.6">Vib. 1</text>
<text x="283.2" y="44.1">Vib. Common</text>
<text x="275.6" y="51.7">BLU</text>
<text x="275.6" y="49.2">PUR</text>
<text x="283.2" y="49.2">Vib. 2</text>
<text x="283.2" y="51.7">R Paddle</text>
<text x="275.6" y="56.8">YEL</text>
<text x="275.6" y="59.3">ORG</text>
<text x="275.6" y="54.3">DGRN</text>
<text x="283.2" y="54.3">L Paddle</text>
<text x="283.2" y="56.8">Button 2</text>
<text x="283.2" y="59.3">Button 1</text>
<text x="275.6" y="61.9">RED</text>
<text x="275.6" y="64.4">BRN</text>
<text x="283.2" y="61.9">Button 3</text>
<text x="283.2" y="64.4">Button 4</text>
<text x="370.8" y="60.8">YEL</text>
<text x="370.8" y="62.9">GRN</text>
<text x="370.8" y="64.9">RED</text>
<text x="377.2" y="63.2">RJ</text>
<text x="381" y="60.8">YEL</text>
<text x="381" y="62.9">RED</text>
<text x="381" y="64.9">GRY</text>
<text x="387.3" y="63.1">2 x 10k pot</text>
<text x="64.8" y="66.8">TEENSY 4.1</text>
<text x="275.6" y="67">BLK</text>
<text x="283.2" y="67">Button Common</text>
<text x="370.8" y="67">BLK</text>
<text x="381" y="67">WHT</text>
<text x="268" y="84.6">Wheel</text>
<text x="174" y="91.5">SENSITIVITY</text>
<text x="174" y="93.5">SWITCH</text>
<text x="80.9" y="100.3" transform="rotate(-90 80.9 100.3)">ETHERNET</text>
<text x="78.9" y="109.2" transform="rotate(-90 78.9 109.2)">USB</text>
<text x="80.9" y="109.2" transform="rotate(-90 80.9 109.2)">HOST</text>
<text x="276.9" y="108.6">RED</text>
<text x="276.9" y="110.6">GRY (Ribbon)</text>
<text x="276.9" y="112.7">GRY</text>
<text x="293.4" y="110">10k pot</text>
<text x="63.2" y="119.4" transform="rotate(-90 63.2 119.4)">Serial</text>
<text x="78.4" y="119.4" transform="rotate(-90 78.4 119.4)">Timer</text>
<text x="339.1" y="125.4">(USB Device provided by Teensy on-board USB connector)</text>
<text x="360.7" y="122.7">USB Host</text>
<text x="378.5" y="131.2">RED</text>
<text x="76.2" y="134.3">SPI</text>
<text x="168.9" y="132.9">BUTTONS</text>
<text x="264.2" y="135.4">Gearshift</text>
<text x="378.5" y="133.2">GRY</text>
<text x="378.5" y="135.3">GRY (Ribbon)</text>
<text x="378.5" y="137.3">GRY</text>
<text x="156.2" y="138.1">(Buttons 1-4 are on steering wheel)</text>
<text x="284.5" y="142.1">RED</text>
<text x="378.5" y="139.4">GRY</text>
<text x="158.7" y="148.2">L1 LB</text>
<text x="284.5" y="144.2">GRY (Ribbon)</text>
<text x="284.5" y="146.2">GRY</text>
<text x="284.5" y="148.2">GRY</text>
<text x="358.1" y="155">LEDS</text>
<text x="68.6" y="158.4">Analog</text>
<text x="158.7" y="158.4">R1 RB</text>
<text x="358.1" y="157">(Common Anode)</text>
<text x="379.7" y="167.3">RED</text>
<text x="158.7" y="168.6">L2 LT</text>
<text x="379.7" y="169.8">BLK</text>
<text x="379.7" y="172.4">WHT</text>
<text x="158.7" y="178.7">R2 RT</text>
<text x="264.2" y="174.8">Vibe. Driver</text>
<text x="379.7" y="177.5">YEL</text>
<text x="379.7" y="174.9">GRN</text>
<text x="158.7" y="188.9">SHARE</text>
<text x="157.5" y="199">OPTIONS</text>
<text x="365.8" y="198.2">Status LED</text>
<text x="365.8" y="200.2">(Common Anode)</text>
<text x="158.7" y="209.2">L3 SL</text>
<text x="158.7" y="219.4">R3 SR</text>
<text x="158.7" y="229.5">MODE</text>
</g>
<g font-size="1.8" fill="#0f0f0f">
<text x="186.7" y="40.3">DP_UP</text>
<text x="253.4" y="46.6">VIB_1_T</text>
<text x="186.7" y="50.5">DP_DOWN</text>
<text x="253.4" y="49.2">VIB_2_T</text>
<text x="254.4" y="51.7">PAD_R</text>
<text x="254.6" y="54.3">PAD_L</text>
<text x="254.7" y="56.8">BTN_2</text>
<text x="254.7" y="59.3">BTN_1</text>
<text x="334.1" y="59.3">BRAKE</text>
<text x="186.7" y="60.6">DP_LEFT</text>
<text x="254.7" y="64.4">BTN_4</text>
<text x="254.7" y="61.9">BTN_3</text>
<text x="334.3" y="64.4">ACCEL</text>
<text x="186.7" y="70.8">DP_RIGHT</text>
<text x="99.1" y="77.1">VUSB</text>
<text x="38.8" y="92.4">BTN_7</text>
<text x="189.2" y="101.3">SENSE_LOW</text>
<text x="32.8" y="105.1">GEAR_DOWN</text>
<text x="35.9" y="107.6">GEAR_UP</text>
<text x="97.8" y="107.6">USB_DN</text>
<text x="97.8" y="105.1">USB_DP</text>
<text x="189.2" y="103.8">SENSE_MED</text>
<text x="189.2" y="106.3">SENSE_HIGH</text>
<text x="35.5" y="112.7">DP_RIGHT</text>
<text x="38.6" y="110.1">DP_UP</text>
<text x="97.8" y="112.7">GEAR_REV</text>
<text x="189.2" y="114">SENSE_LOW</text>
<text x="248.9" y="110.1">WHEEL</text>
<text x="97.8" y="115.2">BTN_6</text>
<text x="97.8" y="117.8">BTN_MODE</text>
<text x="189.2" y="119">SENSE_HIGH</text>
<text x="189.2" y="116.5">SENSE_MED</text>
<text x="38.5" y="122.8">PAD_R</text>
<text x="38.7" y="125.4">PAD_L</text>
<text x="38.8" y="120.3">BTN_1</text>
<text x="97.8" y="125.4">VIB_1</text>
<text x="97.8" y="120.3">BTN_3</text>
<text x="38.8" y="127.9">BTN_2</text>
<text x="97.8" y="127.9">VIB_2</text>
<text x="97.8" y="130.5">LED1</text>
<text x="343.1" y="130.5">VUSB</text>
<text x="37.9" y="133">BTN_12</text>
<text x="38.8" y="135.5">BTN_8</text>
<text x="97.8" y="135.5">LEDG</text>
<text x="340.7" y="133">USB_DN</text>
<text x="340.8" y="135.5">USB_DP</text>
<text x="38.8" y="140.6">BTN_9</text>
<text x="38.8" y="138.1">BTN_4</text>
<text x="97.8" y="138.1">LED3</text>
<text x="241" y="140.6">GEAR_DOWN</text>
<text x="244.2" y="143.2">GEAR_UP</text>
<text x="39.9" y="145.7">LED4</text>
<text x="39.9" y="148.2">LED2</text>
<text x="97.8" y="148.2">SENSE_MED</text>
<text x="97.8" y="145.7">LEDR</text>
<text x="186.7" y="148.2">BTN_5</text>
<text x="243" y="145.7">GEAR_REV</text>
<text x="35.4" y="150.8">DP_DOWN</text>
<text x="36.6" y="153.3">DP_LEFT</text>
<text x="97.8" y="150.8">BTN_10</text>
<text x="38.1" y="160.9">WHEEL</text>
<text x="38.8" y="158.4">BTN_5</text>
<text x="97.8" y="160.9">SENSE_HIGH</text>
<text x="186.7" y="158.4">BTN_6</text>
<text x="37.9" y="163.5">BTN_11</text>
<text x="38.4" y="166">ACCEL</text>
<text x="97.8" y="166">BRAKE</text>
<text x="97.8" y="163.5">SENSE_LOW</text>
<text x="342.2" y="164.8">LED4</text>
<text x="186.7" y="168.6">BTN_7</text>
<text x="342.2" y="169.8">LED3</text>
<text x="186.7" y="178.7">BTN_8</text>
<text x="287" y="178.7">VIB_1_T</text>
<text x="342.2" y="180">LED1</text>
<text x="342.2" y="174.9">LED2</text>
<text x="186.7" y="188.9">BTN_9</text>
<text x="236.4" y="186.3">VIB_1</text>
<text x="186.7" y="199">BTN_10</text>
<text x="186.7" y="209.2">BTN_11</text>
<text x="345.6" y="215.6">LEDG</text>
<text x="345.7" y="210.5">LEDR</text>
<text x="186.7" y="219.4">BTN_12</text>
<text x="287" y="219.4">VIB_2_T</text>
<text x="236.4" y="227">VIB_2</text>
<text x="186.7" y="229.5">BTN_MODE</text>
</g>
<g font-size="1.8" fill="#a90000">
<text x="271.9" y="41.7">1</text>
<text x="271.9" y="44.2">2</text>
<text x="271.9" y="46.7">3</text>
<text x="271.9" y="49.3">4</text>
<text x="271.9" y="51.8">5</text>
<text x="271.9" y="54.4">6</text>
<text x="271.9" y="56.9">7</text>
<text x="271.9" y="59.4">8</text>
<text x="365.9" y="59.4">1</text>
<text x="271.4" y="64.5">10</text>
<text x="271.9" y="62">9</text>
<text x="365.9" y="62">2</text>
<text x="365.9" y="64.5">3</text>
<text x="271.4" y="67.1">11</text>
<text x="365.9" y="67.1">4</text>
<text x="172.2" y="105.7">3</text>
<text x="179.8" y="103.1">1</text>
<text x="179.8" y="105.7">2</text>
<text x="271.9" y="107.7">1</text>
<text x="179.8" y="108.2">4</text>
<text x="271.9" y="110.2">2</text>
<text x="271.9" y="112.8">3</text>
<text x="172.2" y="118.4">7</text>
<text x="179.8" y="115.8">5</text>
<text x="179.8" y="118.4">6</text>
<text x="179.8" y="120.9">8</text>
<text x="374.8" y="130.6">1</text>
<text x="374.8" y="133.1">2</text>
<text x="374.8" y="135.6">3</text>
<text x="278.3" y="140.7">1</text>
<text x="278.3" y="143.3">2</text>
<text x="374.8" y="138.2">4</text>
<text x="374.8" y="140.7">5</text>
<text x="278.3" y="145.8">3</text>
<text x="278.3" y="148.3">4</text>
<text x="374.8" y="166.1">1</text>
<text x="374.8" y="168.7">2</text>
<text x="374.8" y="171.2">3</text>
<text x="374.8" y="173.7">4</text>
<text x="374.8" y="176.3">5</text>
<text x="268.2" y="183.4" transform="rotate(-90 268.2 183.4)">6</text>
<text x="259.9" y="188.2">2</text>
<text x="268.2" y="191" transform="rotate(-90 268.2 191)">1</text>
<text x="279.1" y="199.2" transform="rotate(-90 279.1 199.2)">2</text>
<text x="281.4" y="204.2">3</text>
<text x="279.1" y="210.7" transform="rotate(-90 279.1 210.7)">1</text>
<text x="369.7" y="212.3">1</text>
<text x="381.5" y="214.9">2</text>
<text x="369.7" y="217.4">3</text>
<text x="268.2" y="224" transform="rotate(-90 268.2 224)">3</text>
<text x="259.9" y="228.9">5</text>
<text x="268.2" y="231.6" transform="rotate(-90 268.2 231.6)">4</text>
</g>
<g font-size="1.4" fill="#006464">
<text x="82.3" y="78">5V</text>
<text x="80.1" y="83.1">VUSB</text>
<text x="81.2" y="80.5">3.3V</text>
<text x="80.2" y="85.6">VBAT</text>
<text x="55.6" y="93.2">IN2</text>
<text x="55.6" y="90.7">VIN</text>
<text x="81.2" y="90.7">LED</text>
<text x="82.4" y="95.8">T+</text>
<text x="82.7" y="93.2">T-</text>
<text x="55.6" y="100.8">ON/OFF</text>
<text x="55.6" y="98.3">PROGRAM</text>
<text x="82.2" y="100.8">R+</text>
<text x="55.6" y="105.9">RX1</text>
<text x="82.2" y="105.9">D+</text>
<text x="55.6" y="108.5">TX1</text>
<text x="55.6" y="111">RX2</text>
<text x="55.6" y="113.5">TX2</text>
<text x="80.3" y="113.5">OUT2</text>
<text x="55.6" y="116.1">RX7</text>
<text x="55.6" y="118.6">TX7</text>
<text x="79.3" y="116.1">OUT1D</text>
<text x="79.3" y="118.6">OUT1C</text>
<text x="55.6" y="121.2">RX8</text>
<text x="55.6" y="123.7">TX8</text>
<text x="79.3" y="121.2">OUT1B</text>
<text x="55.6" y="126.2">CRX3</text>
<text x="55.6" y="128.8">CTX3</text>
<text x="81.3" y="131.3">CS1</text>
<text x="81.3" y="128.8">CS2</text>
<text x="81.3" y="126.2">CS3</text>
<text x="55.6" y="133.9">LRCLK2</text>
<text x="55.6" y="136.4">BCLK2</text>
<text x="80.5" y="136.4">MISO</text>
<text x="55.6" y="141.5">SCK</text>
<text x="55.6" y="138.9">MCLK2</text>
<text x="80.5" y="138.9">MOSI</text>
<text x="55.6" y="146.6">A0</text>
<text x="55.6" y="149.1">A1</text>
<text x="81.5" y="149.1">A16</text>
<text x="81.5" y="146.6">A17</text>
<text x="55.6" y="151.6">A2</text>
<text x="55.6" y="154.2">A3</text>
<text x="81.5" y="154.2">A14</text>
<text x="81.5" y="151.6">A15</text>
<text x="55.6" y="156.7">A4</text>
<text x="55.6" y="159.3">A5</text>
<text x="55.6" y="161.8">A6</text>
<text x="81.5" y="161.8">A11</text>
<text x="81.5" y="159.3">A12</text>
<text x="81.5" y="156.7">A13</text>
<text x="55.6" y="164.3">A7</text>
<text x="55.6" y="166.9">A8</text>
<text x="81.5" y="164.3">A10</text>
<text x="82.3" y="166.9">A9</text>
<text x="80.9" y="172">GND</text>
<text x="77.2" y="174.5">USB_GND</text>
</g>
<g font-size="1.4" fill="#a90000">
<text x="86.8" y="77.2">5V</text>
<text x="85.4" y="79.8">3.3V_1</text>
<text x="85.7" y="82.3">VUSB</text>
<text x="89.1" y="79.8">2</text>
<text x="50.9" y="89.9">VIN</text>
<text x="85.7" y="84.8">VBAT</text>
<text x="86.2" y="89.9">LED</text>
<text x="51.7" y="92.5">5</text>
<text x="86.8" y="95">T+</text>
<text x="87.2" y="92.5">T</text>
<text x="48.4" y="97.5">PROGRAM</text>
<text x="49.4" y="100.1">ON/OFF</text>
<text x="86.7" y="100.1">R+</text>
<text x="87.1" y="97.5">R</text>
<text x="51.7" y="105.2">0</text>
<text x="51.7" y="107.7">1</text>
<text x="86.7" y="105.2">D+</text>
<text x="86.9" y="107.7">D-</text>
<text x="51.7" y="110.2">7</text>
<text x="51.7" y="112.8">8</text>
<text x="87.2" y="112.8">2</text>
<text x="51.3" y="115.3">28</text>
<text x="51.3" y="117.9">29</text>
<text x="87.2" y="115.3">6</text>
<text x="87.2" y="117.9">9</text>
<text x="51.3" y="125.5">30</text>
<text x="51.3" y="120.4">34</text>
<text x="51.3" y="122.9">35</text>
<text x="86.8" y="120.4">32</text>
<text x="86.8" y="125.5">37</text>
<text x="51.3" y="128">31</text>
<text x="86.8" y="130.6">10</text>
<text x="86.8" y="128">36</text>
<text x="51.7" y="133.1">3</text>
<text x="51.7" y="135.6">4</text>
<text x="86.8" y="135.6">12</text>
<text x="51.3" y="140.7">13</text>
<text x="51.3" y="138.2">33</text>
<text x="86.8" y="138.2">11</text>
<text x="51.3" y="145.8">14</text>
<text x="51.3" y="148.3">15</text>
<text x="86.8" y="148.3">40</text>
<text x="86.8" y="145.8">41</text>
<text x="51.3" y="150.9">16</text>
<text x="51.3" y="153.4">17</text>
<text x="51.3" y="156">18</text>
<text x="86.8" y="156">27</text>
<text x="86.8" y="153.4">38</text>
<text x="86.8" y="150.9">39</text>
<text x="51.3" y="158.5">19</text>
<text x="51.3" y="161">20</text>
<text x="86.8" y="161">25</text>
<text x="86.8" y="158.5">26</text>
<text x="51.3" y="163.6">21</text>
<text x="51.3" y="166.1">22</text>
<text x="86.8" y="166.1">23</text>
<text x="86.8" y="163.6">24</text>
<text x="83.8" y="173.7">USB_GND1</text>
<text x="85.7" y="171.2">GND1</text>
<text x="88.8" y="171.2">2</text>
</g>
</svg>
